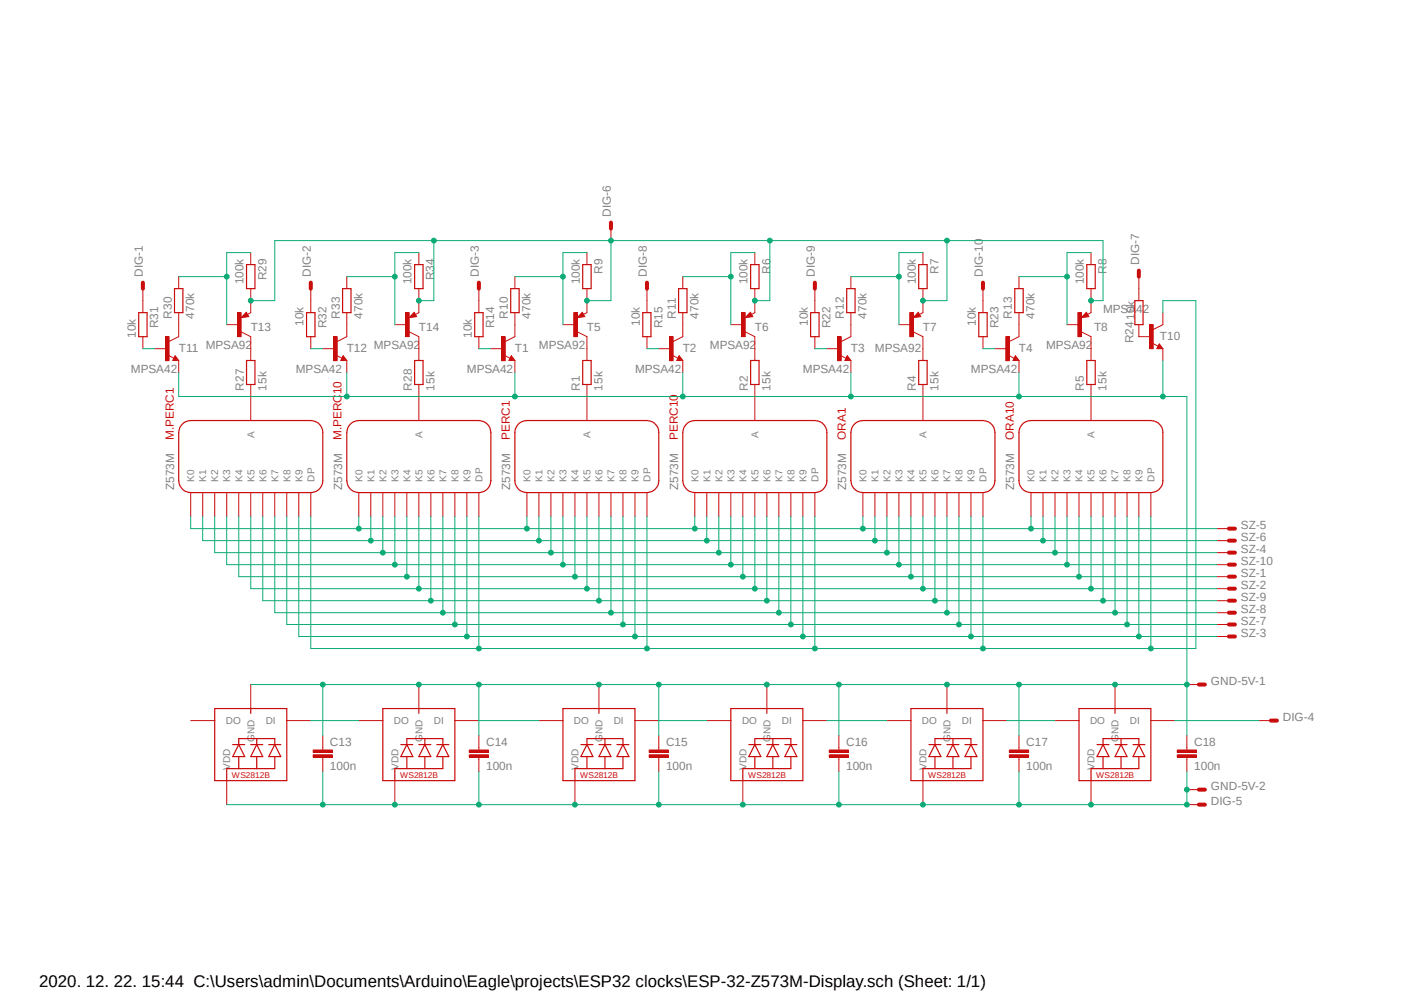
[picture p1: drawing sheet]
<svg xmlns="http://www.w3.org/2000/svg" width="297mm" height="210mm" viewBox="0 0 297 210" stroke-linecap="round" stroke-linejoin="round" font-family="sans-serif">
<path d="M26.3 38.4l252.5 136.1M278.8 38.4l-252.5 136.1" fill="none" stroke="#fff" stroke-width=".21"/>
<path d="M108.2 75.7l.1 .3h-.4l.3-.5 .5 .6h-.8M109.9 89.5l.5-.3 1.1-.3h25.4a2.49 2.49 0 0 1 2.5 2.6v10.1a2.56 2.56 0 0 1-2.5 2.6h-25.4a2.5 2.5 0 0 1-2.6-2.6v-10.1a2.67 2.67 0 0 1 1-2zM145.4 89.5l.5-.3 1.1-.3h25.4a2.5 2.5 0 0 1 2.5 2.6v10.1a2.56 2.56 0 0 1-2.5 2.6h-25.4a2.56 2.56 0 0 1-2.6-2.6v-10.1a2.53 2.53 0 0 1 1-2zM181 89.5l.4-.3 1.1-.3h25.4a2.56 2.56 0 0 1 2.6 2.6v10.1a2.56 2.56 0 0 1-2.6 2.6h-25.4a2.56 2.56 0 0 1-2.5-2.6v-10.1a2.53 2.53 0 0 1 1-2zM216.5 89.5l.5-.3 1.1-.3h25.4a2.5 2.5 0 0 1 2.5 2.6v10.1a2.56 2.56 0 0 1-2.5 2.6h-25.4a2.5 2.5 0 0 1-2.5-2.6v-10.1a2.67 2.67 0 0 1 .9-2z" fill="none" stroke="#c90d0c" stroke-width=".25"/>
<g fill="none" stroke="#c90d0c" stroke-width=".21">
<path d="M106.7 75.1l1.2 .7M108.2 75.2l.7 1h-1.2zM108.9 71.2l-2 1M124.2 83.9v5M159.7 83.9v5M195.2 83.9v5M230.8 83.9v5M111.5 104.2v5.1M114 104.2v5.1M116.5 104.2v5.1M119.1 104.2v5.1M121.6 104.2v5.1"/>
<path d="M124.2 104.2v5.1M126.7 104.2v5.1M129.2 104.2v5.1M131.8 104.2v5.1M134.3 104.2v5.1M136.9 104.2v5.1M147 104.2v5.1M149.5 104.2v5.1M152.1 104.2v5.1M154.6 104.2v5.1M157.1 104.2v5.1M159.7 104.2v5.1"/>
<path d="M162.2 104.2v5.1M164.8 104.2v5.1M167.3 104.2v5.1M169.8 104.2v5.1M172.4 104.2v5.1M182.5 104.2v5.1M185.1 104.2v5.1M187.6 104.2v5.1M190.2 104.2v5.1M192.7 104.2v5.1M195.2 104.2v5.1M197.8 104.2v5.1"/>
<path d="M200.3 104.2v5.1M202.9 104.2v5.1M205.4 104.2v5.1M207.9 104.2v5.1M218.1 104.2v5.1M220.6 104.2v5.1M223.2 104.2v5.1M225.7 104.2v5.1M228.3 104.2v5.1M230.8 104.2v5.1M233.3 104.2v5.1M235.9 104.2v5.1"/>
<path d="M238.4 104.2v5.1M240.9 104.2v5.1M243.5 104.2v5.1"/>
</g>
<path d="M106.1 71.2h.8v5.1h-.8z" fill-rule="evenodd" fill="#c90d0c"/>
<path d="M103.8 73.7h2.6M106.1 71.2h.8v5.1h-.8zM108.9 68.7v2.5M108.9 76.2v2.6M142.2 75.1l1.3 .7M143.7 75.2l.7 1h-1.2zM144.4 71.2l-2 1" fill="none" stroke="#c90d0c" stroke-width=".21"/>
<path d="M143.7 75.7l.1 .3h-.4l.3-.5 .5 .6h-.8" fill="none" stroke="#c90d0c" stroke-width=".25"/>
<path d="M141.6 71.2h.8v5.1h-.8z" fill-rule="evenodd" fill="#c90d0c"/>
<path d="M139.4 73.7h2.5M141.6 71.2h.8v5.1h-.8zM144.4 68.7v2.5M144.4 76.2v2.6M177.8 75.1l1.2 .7M179.2 75.2l.8 1h-1.3zM180 71.2l-2 1" fill="none" stroke="#c90d0c" stroke-width=".21"/>
<path d="M179.2 75.7l.2 .3h-.4l.2-.5 .5 .6h-.7" fill="none" stroke="#c90d0c" stroke-width=".25"/>
<path d="M177.2 71.2h.8v5.1h-.8z" fill-rule="evenodd" fill="#c90d0c"/>
<path d="M174.9 73.7h2.6M177.2 71.2h.8v5.1h-.8zM180 68.7v2.5M180 76.2v2.6M213.3 75.1l1.2 .7M214.8 75.2l.8 1h-1.3zM215.6 71.2l-2.1 1" fill="none" stroke="#c90d0c" stroke-width=".21"/>
<path d="M214.8 75.7l.1 .3h-.4l.3-.5 .5 .6h-.8" fill="none" stroke="#c90d0c" stroke-width=".25"/>
<path d="M212.8 71.2h.7v5.1h-.7z" fill-rule="evenodd" fill="#c90d0c"/>
<path d="M122.1 70.2l2.1 1M123.2 66l.5 1-1.6 .2zM124.2 66.1l-.8 .4M210.5 73.7h2.5M212.8 71.2h.7v5.1h-.7zM215.6 68.7v2.5M215.6 76.2v2.6" fill="none" stroke="#c90d0c" stroke-width=".21"/>
<path d="M123.1 66.8h-.3l.3-.3 .3 .4-1 .1 .7-.7 .4 .6" fill="none" stroke="#c90d0c" stroke-width=".25"/>
<path d="M121.4 66.1h.7v5.1h-.7z" fill-rule="evenodd" fill="#c90d0c"/>
<path d="M119.1 68.7h2.5M121.4 66.1h.7v5.1h-.7zM124.2 63.6v2.5M124.2 71.2v2.5M157.6 70.2l2.1 1M158.7 66l.6 1-1.7 .2zM159.7 66.1l-.7 .4" fill="none" stroke="#c90d0c" stroke-width=".21"/>
<path d="M158.7 66.8h-.4l.4-.3 .2 .4-1 .1 .8-.7 .3 .6" fill="none" stroke="#c90d0c" stroke-width=".25"/>
<path d="M156.9 66.1h.7v5.1h-.7z" fill-rule="evenodd" fill="#c90d0c"/>
<path d="M154.6 68.7h2.5M156.9 66.1h.7v5.1h-.7zM159.7 63.6v2.5M159.7 71.2v2.5M193.2 70.2l2 1M194.3 66l.5 1-1.6 .2zM195.2 66.1l-.7 .4" fill="none" stroke="#c90d0c" stroke-width=".21"/>
<path d="M194.2 66.8h-.4l.4-.3 .3 .4-1 .1 .7-.7 .4 .6" fill="none" stroke="#c90d0c" stroke-width=".25"/>
<path d="M192.4 66.1h.8v5.1h-.8z" fill-rule="evenodd" fill="#c90d0c"/>
<path d="M190.2 68.7h2.5M192.4 66.1h.8v5.1h-.8zM195.2 63.6v2.5M195.2 71.2v2.5M228.8 70.2l2 1M229.8 66l.5 1-1.5 .2zM230.8 66.1l-.8 .4" fill="none" stroke="#c90d0c" stroke-width=".21"/>
<path d="M229.8 66.8h-.4l.4-.3 .2 .4-1 .1 .8-.7 .4 .6" fill="none" stroke="#c90d0c" stroke-width=".25"/>
<path d="M228 66.1h.8v5.1h-.8z" fill-rule="evenodd" fill="#c90d0c"/>
<g fill="none" stroke="#c90d0c" stroke-width=".21">
<path d="M108.9 58.5v2.5M124.2 53.4v2.6M101.3 63.6v2.5M101.3 71.2v2.5M108.9 66.1v2.6M124.2 61v2.6M124.2 73.7v2.5M159.7 73.7v2.5M195.2 73.7v2.5M225.7 68.7h2.6M228 66.1h.8v5.1h-.8zM230.8 63.6v2.5"/>
<path d="M230.8 71.2v5M243.8 72.6l1.2 .6M245.2 72.7l.8 1h-1.3zM246 68.7l-2 1M124.2 81.3v2.6M159.7 81.3v2.6M195.2 81.3v2.6M230.8 81.3v2.6"/>
</g>
<path d="M123.3 56h1.8v5h-1.8zM100.4 66.1h1.8v5.1h-1.8zM108 61h1.8v5.1h-1.8zM123.3 76.2h1.8v5.1h-1.8zM158.8 76.2h1.8v5.1h-1.8zM194.4 76.2h1.7v5.1h-1.7zM229.9 76.2h1.8v5.1h-1.8zM245.2 73.2l.2 .3h-.4l.2-.5 .5 .6h-.7" fill="none" stroke="#c90d0c" stroke-width=".25"/>
<path d="M243.2 68.7h.8v5h-.8z" fill-rule="evenodd" fill="#c90d0c"/>
<g fill="none" stroke="#c90d0c" stroke-width=".21">
<path d="M144.4 58.5v2.5M159.7 53.4v2.6M180 58.5v2.5M195.2 53.4v2.6M215.6 58.5v2.5M230.8 53.4v2.6M35.6 75.1l1.2 .7M37 75.2l.8 1h-1.3zM37.8 71.2l-2 1M136.9 63.6v2.5M136.9 71.2v2.5M144.4 66.1v2.6"/>
<path d="M159.7 61v2.6M172.4 63.6v2.5M172.4 71.2v2.5M180 66.1v2.6M195.2 61v2.6M207.9 63.6v2.5M207.9 71.2v2.5M215.6 66.1v2.6M230.8 61v2.6M240.9 68.7v2.5h2.6M240.9 61v2.6M243.2 68.7h.8v5h-.8z"/>
<path d="M246 66.1v2.6M246 73.7v2.5M53 83.9v5M88.6 83.9v5M40.3 104.2v5.1M42.9 104.2v5.1M45.4 104.2v5.1M48 104.2v5.1M50.5 104.2v5.1M53 104.2v5.1M55.6 104.2v5.1M58.1 104.2v5.1"/>
<path d="M60.7 104.2v5.1M63.2 104.2v5.1M65.7 104.2v5.1M75.9 104.2v5.1M78.4 104.2v5.1M81 104.2v5.1M83.5 104.2v5.1M86.1 104.2v5.1M88.6 104.2v5.1M91.1 104.2v5.1M93.7 104.2v5.1M96.2 104.2v5.1"/>
<path d="M98.8 104.2v5.1M101.3 104.2v5.1"/>
</g>
<g fill="none" stroke="#c90d0c" stroke-width=".25">
<path d="M158.8 56h1.8v5h-1.8zM194.4 56h1.7v5h-1.7zM229.9 56h1.8v5h-1.8zM37 75.7l.2 .3h-.4l.2-.5 .5 .6h-.7M136 66.1h1.7v5.1h-1.7zM143.6 61h1.7v5.1h-1.7zM171.5 66.1h1.8v5.1h-1.8zM179.1 61h1.8v5.1h-1.8zM207.1 66.1h1.7v5.1h-1.7zM214.7 61h1.8v5.1h-1.8zM240.1 63.6h1.7v5.1h-1.7zM38.8 89.5l.4-.3 1.1-.3h25.4a2.5 2.5 0 0 1 2.6 2.6v10.1a2.56 2.56 0 0 1-2.6 2.6h-25.4a2.56 2.56 0 0 1-2.5-2.6v-10.1a2.53 2.53 0 0 1 1-2z"/>
<path d="M74.3 89.5l.5-.3 1.1-.3h25.4a2.56 2.56 0 0 1 2.5 2.6v10.1a2.56 2.56 0 0 1-2.5 2.6h-25.4a2.56 2.56 0 0 1-2.5-2.6v-10.1a2.53 2.53 0 0 1 .9-2z"/>
</g>
<path d="M35 71.2h.8v5.1h-.8z" fill-rule="evenodd" fill="#c90d0c"/>
<path d="M32.8 73.7h2.5M35 71.2h.8v5.1h-.8zM37.8 68.7v2.5M37.8 76.2v2.6M71.1 75.1l1.3 .7M72.6 75.2l.8 1h-1.3zM73.4 71.2l-2.1 1" fill="none" stroke="#c90d0c" stroke-width=".21"/>
<path d="M72.6 75.7l.1 .3h-.4l.3-.5 .5 .6h-.8" fill="none" stroke="#c90d0c" stroke-width=".25"/>
<path d="M70.6 71.2h.7v5.1h-.7z" fill-rule="evenodd" fill="#c90d0c"/>
<path d="M51 70.2l2 1M52.1 66l.5 1-1.5 .2zM53 66.1l-.7 .4M68.3 73.7h2.5M70.6 71.2h.7v5.1h-.7zM73.4 68.7v2.5M73.4 76.2v2.6" fill="none" stroke="#c90d0c" stroke-width=".21"/>
<path d="M52 66.8h-.4l.4-.3 .3 .4-1 .1 .7-.7 .4 .6" fill="none" stroke="#c90d0c" stroke-width=".25"/>
<path d="M50.2 66.1h.8v5.1h-.8z" fill-rule="evenodd" fill="#c90d0c"/>
<path d="M48 68.7h2.5M50.2 66.1h.8v5.1h-.8zM53 63.6v2.5M53 71.2v2.5M86.6 70.2l2 1M87.6 66l.5 1-1.5 .2zM88.6 66.1l-.7 .4" fill="none" stroke="#c90d0c" stroke-width=".21"/>
<path d="M87.6 66.8h-.4l.4-.3 .2 .4-1 .1 .8-.7 .4 .6" fill="none" stroke="#c90d0c" stroke-width=".25"/>
<path d="M85.8 66.1h.8v5.1h-.8z" fill-rule="evenodd" fill="#c90d0c"/>
<g fill="none" stroke="#c90d0c" stroke-width=".21">
<path d="M37.8 58.5v2.5M53 53.4v2.6M73.4 58.5v2.5M88.6 53.4v2.6M30.2 63.6v2.5M30.2 71.2v2.5M37.8 66.1v2.6M53 61v2.6M53 73.7v2.5M65.7 63.6v2.5M65.7 71.2v2.5M73.4 66.1v2.6"/>
<path d="M83.5 68.7h2.6M85.8 66.1h.8v5.1h-.8zM88.6 61v5.1M88.6 71.2v5M53 81.3v2.6M88.6 81.3v2.6M257.4 116.9h2.6M257.4 111.8h2.6M257.4 114.3h2.6M257.4 119.4h2.6M257.4 122h2.6M257.4 124.5h2.6"/>
<path d="M257.4 134.6h2.6M257.4 132.1h2.6M257.4 129.6h2.6M257.4 127h2.6M40.3 152.4h5.1M53 144.8v5.1M60.7 152.4h5M68.3 158.1v.5M75.9 152.4h5.1M88.6 144.8v5.1M96.2 152.4h5.1M114 152.4h5.1"/>
<path d="M126.7 144.8v5.1M134.3 152.4h5.1M149.5 152.4h5.1M162.2 144.8v5.1M169.8 152.4h5.1M187.6 152.4h5.1M200.3 144.8v5.1M207.9 152.4h5.1M223.2 152.4h5.1M235.9 144.8v5.1M243.5 152.4h5M48 165.1v5.1"/>
<path d="M68.3 160.1v.6M83.5 165.1v5.1M121.6 165.1v5.1M157.1 165.1v5.1M195.2 165.1v5.1M230.8 165.1v5.1"/>
</g>
<g fill="none" stroke="#c90d0c" stroke-width=".25">
<path d="M52.2 56h1.7v5h-1.7zM87.7 56h1.8v5h-1.8zM29.3 66.1h1.8v5.1h-1.8zM36.9 61h1.8v5.1h-1.8zM52.2 76.2h1.7v5.1h-1.7zM64.9 66.1h1.7v5.1h-1.7zM72.5 61h1.8v5.1h-1.8zM87.7 76.2h1.8v5.1h-1.8zM45.4 149.9h15.3v15.2h-15.3zM49.2 157.5h2.6M50.5 157.5l1.3 2.5h-2.6zM50.5 157.5v-1.3h7.6v1.3"/>
<path d="M53 157.5h2.6M53 149.9v1M54.3 157.5l1.3 2.5h-2.6zM54.3 156.2v1.3M56.9 157.5h2.5M58.1 157.5l1.3 2.5h-2.5zM81 149.9h15.2v15.2h-15.2zM84.8 157.5h2.5M86.1 157.5l1.2 2.5h-2.5zM86.1 157.5v-1.3h7.6v1.3M88.6 157.5h2.5M88.6 149.9v1"/>
<path d="M89.9 157.5l1.2 2.5h-2.5zM89.9 156.2v1.3M92.4 157.5h2.6M93.7 157.5l1.3 2.5h-2.6zM119.1 149.9h15.2v15.2h-15.2zM122.9 157.5h2.5M124.2 157.5l1.2 2.5h-2.5zM124.2 157.5v-1.3h7.6v1.3M126.7 157.5h2.5M126.7 149.9v1M128 157.5l1.2 2.5h-2.5zM128 156.2v1.3"/>
<path d="M130.5 157.5h2.6M131.8 157.5l1.3 2.5h-2.6zM154.6 149.9h15.2v15.2h-15.2zM158.4 157.5h2.6M159.7 157.5l1.3 2.5h-2.6zM159.7 157.5v-1.3h7.6v1.3M162.2 157.5h2.6M162.2 149.9v1M163.5 157.5l1.3 2.5h-2.6zM163.5 156.2v1.3M166 157.5h2.6M167.3 157.5l1.3 2.5h-2.6z"/>
<path d="M192.7 149.9h15.2v15.2h-15.2zM196.5 157.5h2.6M197.8 157.5l1.3 2.5h-2.6zM197.8 157.5v-1.3h7.6v1.3M200.3 157.5h2.6M200.3 149.9v1M201.6 157.5l1.3 2.5h-2.6zM201.6 156.2v1.3M204.1 157.5h2.6M205.4 157.5l1.3 2.5h-2.6zM228.3 149.9h15.2v15.2h-15.2zM232.1 157.5h2.5"/>
<path d="M233.3 157.5l1.3 2.5h-2.5zM233.3 157.5v-1.3h7.6v1.3M235.9 157.5h2.5M235.9 149.9v1M237.2 157.5l1.2 2.5h-2.5zM237.2 156.2v1.3M239.7 157.5h2.5M240.9 157.5l1.3 2.5h-2.5zM50.5 160v2.6M54.3 160v2.6M58.1 160v2.6h-10.1v2.5M86.1 160v2.6"/>
<path d="M89.9 160v2.6M93.7 160v2.6h-10.2v2.5M124.2 160v2.6M128 160v2.6M131.8 160v2.6h-10.2v2.5M159.7 160v2.6M163.5 160v2.6M167.3 160v2.6h-10.2v2.5M197.8 160v2.6M201.6 160v2.6M205.4 160v2.6h-10.2v2.5M233.3 160v2.6"/>
<path d="M237.2 160v2.6M240.9 160v2.6h-10.1v2.5"/>
</g>
<path d="M260 116.9h1.2M260 111.8h1.2M260 114.3h1.2M260 119.4h1.2M260 122h1.2M260 124.5h1.2M260 134.6h1.2M260 132.1h1.2M260 129.6h1.2M260 127h1.2" fill="none" stroke="#c90d0c" stroke-width=".85"/>
<path d="M66.3 159.6h4v.5h-4z" fill-rule="evenodd" fill="#c90d0c"/>
<path d="M66.3 159.6h4v.5h-4z" fill="none" stroke="#c90d0c" stroke-width=".21"/>
<path d="M66.3 158.6h4v.5h-4z" fill-rule="evenodd" fill="#c90d0c"/>
<path d="M66.3 158.6h4v.5h-4zM68.3 155.6v2.5M101.3 158.1v.5M68.3 160.7v2.5M101.3 160.1v.6" fill="none" stroke="#c90d0c" stroke-width=".21"/>
<path d="M99.3 159.6h4v.5h-4z" fill-rule="evenodd" fill="#c90d0c"/>
<path d="M99.3 159.6h4v.5h-4z" fill="none" stroke="#c90d0c" stroke-width=".21"/>
<path d="M99.3 158.6h4v.5h-4z" fill-rule="evenodd" fill="#c90d0c"/>
<path d="M99.3 158.6h4v.5h-4zM101.3 155.6v2.5M139.4 158.1v.5M101.3 160.7v2.5M139.4 160.1v.6" fill="none" stroke="#c90d0c" stroke-width=".21"/>
<path d="M137.3 159.6h4.1v.5h-4.1z" fill-rule="evenodd" fill="#c90d0c"/>
<path d="M137.3 159.6h4.1v.5h-4.1z" fill="none" stroke="#c90d0c" stroke-width=".21"/>
<path d="M137.3 158.6h4.1v.5h-4.1z" fill-rule="evenodd" fill="#c90d0c"/>
<path d="M137.3 158.6h4.1v.5h-4.1zM139.4 155.6v2.5M177.5 158.1v.5M139.4 160.7v2.5M177.5 160.1v.6" fill="none" stroke="#c90d0c" stroke-width=".21"/>
<path d="M175.4 159.6h4.1v.5h-4.1z" fill-rule="evenodd" fill="#c90d0c"/>
<path d="M175.4 159.6h4.1v.5h-4.1z" fill="none" stroke="#c90d0c" stroke-width=".21"/>
<path d="M175.4 158.6h4.1v.5h-4.1z" fill-rule="evenodd" fill="#c90d0c"/>
<path d="M175.4 158.6h4.1v.5h-4.1zM177.5 155.6v2.5M215.6 158.1v.5M177.5 160.7v2.5M215.6 160.1v.6" fill="none" stroke="#c90d0c" stroke-width=".21"/>
<path d="M213.5 159.6h4.1v.5h-4.1z" fill-rule="evenodd" fill="#c90d0c"/>
<path d="M213.5 159.6h4.1v.5h-4.1z" fill="none" stroke="#c90d0c" stroke-width=".21"/>
<path d="M213.5 158.6h4.1v.5h-4.1z" fill-rule="evenodd" fill="#c90d0c"/>
<path d="M213.5 158.6h4.1v.5h-4.1zM215.6 155.6v2.5M251.1 158.1v.5M215.6 160.7v2.5M251.1 160.1v.6" fill="none" stroke="#c90d0c" stroke-width=".21"/>
<path d="M249 159.6h4.1v.5h-4.1z" fill-rule="evenodd" fill="#c90d0c"/>
<path d="M249 159.6h4.1v.5h-4.1z" fill="none" stroke="#c90d0c" stroke-width=".21"/>
<path d="M249 158.6h4.1v.5h-4.1z" fill-rule="evenodd" fill="#c90d0c"/>
<g fill="none" stroke="#c90d0c" stroke-width=".21">
<path d="M129.2 48.3v2.6M240.9 58.5v2.5M30.2 61v2.6M65.7 61v2.6M101.3 61v2.6M136.9 61v2.6M172.4 61v2.6M207.9 61v2.6M249 158.6h4.1v.5h-4.1zM251.1 155.6v2.5M251.1 144.8h2.5M266.3 152.4h2.6"/>
<path d="M251.1 160.7v2.5M251.1 170.2h2.5M251.1 167h2.5"/>
</g>
<path d="M30.2 59.8v1.2M65.7 59.8v1.2M101.3 59.8v1.2M129.2 47.1v1.2M136.9 59.8v1.2M172.4 59.8v1.2M207.9 59.8v1.2M240.9 57.2v1.3M253.6 144.8h1.3M268.9 152.4h1.2M253.6 170.2h1.3M253.6 167h1.3" fill="none" stroke="#c90d0c" stroke-width=".85"/>
<path d="M108.9 58.5h10.2M124.2 53.4h-5.1v15.3M101.3 73.7h2.5M136.9 73.7h2.5M172.4 73.7h2.5M207.9 73.7h2.6" fill="none" stroke="#0dab76" stroke-width=".21"/>
<circle cx="119.1" cy="58.5" r=".51" fill="#0dab76"/>
<g fill="none" stroke="#0dab76" stroke-width=".21">
<path d="M144.4 58.5h10.2M159.7 53.4h-5.1v15.3"/>
<circle cx="119.1" cy="58.5" r=".51"/>
</g>
<circle cx="154.6" cy="58.5" r=".51" fill="#0dab76"/>
<g fill="none" stroke="#0dab76" stroke-width=".21">
<path d="M180 58.5h10.2M195.2 53.4h-5v15.3"/>
<circle cx="154.6" cy="58.5" r=".51"/>
</g>
<circle cx="190.2" cy="58.5" r=".51" fill="#0dab76"/>
<g fill="none" stroke="#0dab76" stroke-width=".21">
<path d="M215.6 58.5h10.1M230.8 53.4h-5.1v15.3"/>
<circle cx="190.2" cy="58.5" r=".51"/>
</g>
<circle cx="225.7" cy="58.5" r=".51" fill="#0dab76"/>
<g fill="none" stroke="#0dab76" stroke-width=".21">
<path d="M111.5 109.3v2.5h106.6v-2.5M147 109.3v2.5"/>
<circle cx="225.7" cy="58.5" r=".51"/>
</g>
<circle cx="147" cy="111.8" r=".51" fill="#0dab76"/>
<g fill="none" stroke="#0dab76" stroke-width=".21">
<path d="M182.5 109.3v2.5"/>
<circle cx="147" cy="111.8" r=".51"/>
</g>
<circle cx="182.5" cy="111.8" r=".51" fill="#0dab76"/>
<g fill="none" stroke="#0dab76" stroke-width=".21">
<path d="M40.3 109.3v2.5h71.2M75.9 109.3v2.5"/>
<circle cx="182.5" cy="111.8" r=".51"/>
</g>
<circle cx="75.9" cy="111.8" r=".51" fill="#0dab76"/>
<circle cx="75.9" cy="111.8" r=".51" fill="none" stroke="#0dab76" stroke-width=".21"/>
<circle cx="111.5" cy="111.8" r=".51" fill="#0dab76"/>
<g fill="none" stroke="#0dab76" stroke-width=".21">
<path d="M218.1 111.8h39.3"/>
<circle cx="111.5" cy="111.8" r=".51"/>
</g>
<circle cx="218.1" cy="111.8" r=".51" fill="#0dab76"/>
<g fill="none" stroke="#0dab76" stroke-width=".21">
<path d="M114 109.3v5h106.6v-5M149.5 109.3v5"/>
<circle cx="218.1" cy="111.8" r=".51"/>
</g>
<circle cx="149.5" cy="114.3" r=".51" fill="#0dab76"/>
<g fill="none" stroke="#0dab76" stroke-width=".21">
<path d="M185.1 109.3v5"/>
<circle cx="149.5" cy="114.3" r=".51"/>
</g>
<circle cx="185.1" cy="114.3" r=".51" fill="#0dab76"/>
<g fill="none" stroke="#0dab76" stroke-width=".21">
<path d="M42.9 109.3v5h71.1M78.4 109.3v5"/>
<circle cx="185.1" cy="114.3" r=".51"/>
</g>
<circle cx="78.4" cy="114.3" r=".51" fill="#0dab76"/>
<circle cx="78.4" cy="114.3" r=".51" fill="none" stroke="#0dab76" stroke-width=".21"/>
<circle cx="114" cy="114.3" r=".51" fill="#0dab76"/>
<g fill="none" stroke="#0dab76" stroke-width=".21">
<path d="M220.6 114.3h36.8"/>
<circle cx="114" cy="114.3" r=".51"/>
</g>
<circle cx="220.6" cy="114.3" r=".51" fill="#0dab76"/>
<g fill="none" stroke="#0dab76" stroke-width=".21">
<path d="M116.5 109.3v7.6h106.7v-7.6M152.1 109.3v7.6"/>
<circle cx="220.6" cy="114.3" r=".51"/>
</g>
<circle cx="152.1" cy="116.9" r=".51" fill="#0dab76"/>
<g fill="none" stroke="#0dab76" stroke-width=".21">
<path d="M187.6 109.3v7.6"/>
<circle cx="152.1" cy="116.9" r=".51"/>
</g>
<circle cx="187.6" cy="116.9" r=".51" fill="#0dab76"/>
<g fill="none" stroke="#0dab76" stroke-width=".21">
<path d="M45.4 109.3v7.6h71.1M81 109.3v7.6"/>
<circle cx="187.6" cy="116.9" r=".51"/>
</g>
<circle cx="81" cy="116.9" r=".51" fill="#0dab76"/>
<circle cx="81" cy="116.9" r=".51" fill="none" stroke="#0dab76" stroke-width=".21"/>
<circle cx="116.5" cy="116.9" r=".51" fill="#0dab76"/>
<g fill="none" stroke="#0dab76" stroke-width=".21">
<path d="M223.2 116.9h34.2"/>
<circle cx="116.5" cy="116.9" r=".51"/>
</g>
<circle cx="223.2" cy="116.9" r=".51" fill="#0dab76"/>
<g fill="none" stroke="#0dab76" stroke-width=".21">
<path d="M119.1 109.3v10.1h106.6v-10.1M154.6 109.3v10.1"/>
<circle cx="223.2" cy="116.9" r=".51"/>
</g>
<circle cx="154.6" cy="119.4" r=".51" fill="#0dab76"/>
<g fill="none" stroke="#0dab76" stroke-width=".21">
<path d="M190.2 109.3v10.1"/>
<circle cx="154.6" cy="119.4" r=".51"/>
</g>
<circle cx="190.2" cy="119.4" r=".51" fill="#0dab76"/>
<g fill="none" stroke="#0dab76" stroke-width=".21">
<path d="M48 109.3v10.1h71.1M83.5 109.3v10.1"/>
<circle cx="190.2" cy="119.4" r=".51"/>
</g>
<circle cx="83.5" cy="119.4" r=".51" fill="#0dab76"/>
<circle cx="83.5" cy="119.4" r=".51" fill="none" stroke="#0dab76" stroke-width=".21"/>
<circle cx="119.1" cy="119.4" r=".51" fill="#0dab76"/>
<g fill="none" stroke="#0dab76" stroke-width=".21">
<path d="M225.7 119.4h31.7"/>
<circle cx="119.1" cy="119.4" r=".51"/>
</g>
<circle cx="225.7" cy="119.4" r=".51" fill="#0dab76"/>
<g fill="none" stroke="#0dab76" stroke-width=".21">
<path d="M121.6 109.3v12.7h106.7v-12.7M157.1 109.3v12.7"/>
<circle cx="225.7" cy="119.4" r=".51"/>
</g>
<circle cx="157.1" cy="122" r=".51" fill="#0dab76"/>
<g fill="none" stroke="#0dab76" stroke-width=".21">
<path d="M192.7 109.3v12.7"/>
<circle cx="157.1" cy="122" r=".51"/>
</g>
<circle cx="192.7" cy="122" r=".51" fill="#0dab76"/>
<g fill="none" stroke="#0dab76" stroke-width=".21">
<path d="M50.5 109.3v12.7h71.1M86.1 109.3v12.7"/>
<circle cx="192.7" cy="122" r=".51"/>
</g>
<circle cx="86.1" cy="122" r=".51" fill="#0dab76"/>
<circle cx="86.1" cy="122" r=".51" fill="none" stroke="#0dab76" stroke-width=".21"/>
<circle cx="121.6" cy="122" r=".51" fill="#0dab76"/>
<g fill="none" stroke="#0dab76" stroke-width=".21">
<path d="M228.3 122h29.1"/>
<circle cx="121.6" cy="122" r=".51"/>
</g>
<circle cx="228.3" cy="122" r=".51" fill="#0dab76"/>
<g fill="none" stroke="#0dab76" stroke-width=".21">
<path d="M124.2 109.3v15.2h106.6v-15.2M159.7 109.3v15.2"/>
<circle cx="228.3" cy="122" r=".51"/>
</g>
<circle cx="159.7" cy="124.5" r=".51" fill="#0dab76"/>
<g fill="none" stroke="#0dab76" stroke-width=".21">
<path d="M195.2 109.3v15.2"/>
<circle cx="159.7" cy="124.5" r=".51"/>
</g>
<circle cx="195.2" cy="124.5" r=".51" fill="#0dab76"/>
<g fill="none" stroke="#0dab76" stroke-width=".21">
<path d="M53 109.3v15.2h71.2M88.6 109.3v15.2"/>
<circle cx="195.2" cy="124.5" r=".51"/>
</g>
<circle cx="88.6" cy="124.5" r=".51" fill="#0dab76"/>
<circle cx="88.6" cy="124.5" r=".51" fill="none" stroke="#0dab76" stroke-width=".21"/>
<circle cx="124.2" cy="124.5" r=".51" fill="#0dab76"/>
<g fill="none" stroke="#0dab76" stroke-width=".21">
<path d="M230.8 124.5h26.6"/>
<circle cx="124.2" cy="124.5" r=".51"/>
</g>
<circle cx="230.8" cy="124.5" r=".51" fill="#0dab76"/>
<g fill="none" stroke="#0dab76" stroke-width=".21">
<path d="M126.7 109.3v17.7h106.6v-17.7M162.2 109.3v17.7"/>
<circle cx="230.8" cy="124.5" r=".51"/>
</g>
<circle cx="162.2" cy="127" r=".51" fill="#0dab76"/>
<g fill="none" stroke="#0dab76" stroke-width=".21">
<path d="M197.8 109.3v17.7"/>
<circle cx="162.2" cy="127" r=".51"/>
</g>
<circle cx="197.8" cy="127" r=".51" fill="#0dab76"/>
<g fill="none" stroke="#0dab76" stroke-width=".21">
<path d="M55.6 109.3v17.7h71.1M91.1 109.3v17.7"/>
<circle cx="197.8" cy="127" r=".51"/>
</g>
<circle cx="91.1" cy="127" r=".51" fill="#0dab76"/>
<circle cx="91.1" cy="127" r=".51" fill="none" stroke="#0dab76" stroke-width=".21"/>
<circle cx="126.7" cy="127" r=".51" fill="#0dab76"/>
<g fill="none" stroke="#0dab76" stroke-width=".21">
<path d="M233.3 127h24.1"/>
<circle cx="126.7" cy="127" r=".51"/>
</g>
<circle cx="233.3" cy="127" r=".51" fill="#0dab76"/>
<g fill="none" stroke="#0dab76" stroke-width=".21">
<path d="M129.2 109.3v20.3h106.7v-20.3M164.8 109.3v20.3"/>
<circle cx="233.3" cy="127" r=".51"/>
</g>
<circle cx="164.8" cy="129.6" r=".51" fill="#0dab76"/>
<g fill="none" stroke="#0dab76" stroke-width=".21">
<path d="M200.3 109.3v20.3"/>
<circle cx="164.8" cy="129.6" r=".51"/>
</g>
<circle cx="200.3" cy="129.6" r=".51" fill="#0dab76"/>
<g fill="none" stroke="#0dab76" stroke-width=".21">
<path d="M58.1 109.3v20.3h71.1M93.7 109.3v20.3"/>
<circle cx="200.3" cy="129.6" r=".51"/>
</g>
<circle cx="93.7" cy="129.6" r=".51" fill="#0dab76"/>
<circle cx="93.7" cy="129.6" r=".51" fill="none" stroke="#0dab76" stroke-width=".21"/>
<circle cx="129.2" cy="129.6" r=".51" fill="#0dab76"/>
<g fill="none" stroke="#0dab76" stroke-width=".21">
<path d="M235.9 129.6h21.5"/>
<circle cx="129.2" cy="129.6" r=".51"/>
</g>
<circle cx="235.9" cy="129.6" r=".51" fill="#0dab76"/>
<g fill="none" stroke="#0dab76" stroke-width=".21">
<path d="M131.8 109.3v22.8h106.6v-22.8M167.3 109.3v22.8"/>
<circle cx="235.9" cy="129.6" r=".51"/>
</g>
<circle cx="167.3" cy="132.1" r=".51" fill="#0dab76"/>
<g fill="none" stroke="#0dab76" stroke-width=".21">
<path d="M202.9 109.3v22.8"/>
<circle cx="167.3" cy="132.1" r=".51"/>
</g>
<circle cx="202.9" cy="132.1" r=".51" fill="#0dab76"/>
<g fill="none" stroke="#0dab76" stroke-width=".21">
<path d="M60.7 109.3v22.8h71.1M96.2 109.3v22.8"/>
<circle cx="202.9" cy="132.1" r=".51"/>
</g>
<circle cx="96.2" cy="132.1" r=".51" fill="#0dab76"/>
<circle cx="96.2" cy="132.1" r=".51" fill="none" stroke="#0dab76" stroke-width=".21"/>
<circle cx="131.8" cy="132.1" r=".51" fill="#0dab76"/>
<g fill="none" stroke="#0dab76" stroke-width=".21">
<path d="M238.4 132.1h19"/>
<circle cx="131.8" cy="132.1" r=".51"/>
</g>
<circle cx="238.4" cy="132.1" r=".51" fill="#0dab76"/>
<g fill="none" stroke="#0dab76" stroke-width=".21">
<path d="M134.3 109.3v25.3h106.6v-25.3M169.8 109.3v25.3"/>
<circle cx="238.4" cy="132.1" r=".51"/>
</g>
<circle cx="169.8" cy="134.6" r=".51" fill="#0dab76"/>
<g fill="none" stroke="#0dab76" stroke-width=".21">
<path d="M205.4 109.3v25.3"/>
<circle cx="169.8" cy="134.6" r=".51"/>
</g>
<circle cx="205.4" cy="134.6" r=".51" fill="#0dab76"/>
<g fill="none" stroke="#0dab76" stroke-width=".21">
<path d="M63.2 109.3v25.3h71.1M98.8 109.3v25.3"/>
<circle cx="205.4" cy="134.6" r=".51"/>
</g>
<circle cx="98.8" cy="134.6" r=".51" fill="#0dab76"/>
<circle cx="98.8" cy="134.6" r=".51" fill="none" stroke="#0dab76" stroke-width=".21"/>
<circle cx="134.3" cy="134.6" r=".51" fill="#0dab76"/>
<g fill="none" stroke="#0dab76" stroke-width=".21">
<path d="M240.9 134.6h16.5"/>
<circle cx="134.3" cy="134.6" r=".51"/>
</g>
<circle cx="240.9" cy="134.6" r=".51" fill="#0dab76"/>
<g fill="none" stroke="#0dab76" stroke-width=".21">
<path d="M37.8 58.5h10.2M53 53.4h-5v15.3M30.2 73.7h2.6M65.7 73.7h2.6"/>
<circle cx="240.9" cy="134.6" r=".51"/>
</g>
<circle cx="48" cy="58.5" r=".51" fill="#0dab76"/>
<g fill="none" stroke="#0dab76" stroke-width=".21">
<path d="M73.4 58.5h10.1M88.6 53.4h-5.1v15.3"/>
<circle cx="48" cy="58.5" r=".51"/>
</g>
<circle cx="83.5" cy="58.5" r=".51" fill="#0dab76"/>
<g fill="none" stroke="#0dab76" stroke-width=".21">
<path d="M65.7 109.3v27.9h71.2v-27.9M101.3 109.3v27.9"/>
<circle cx="83.5" cy="58.5" r=".51"/>
</g>
<circle cx="101.3" cy="137.2" r=".51" fill="#0dab76"/>
<g fill="none" stroke="#0dab76" stroke-width=".21">
<path d="M172.4 109.3v27.9h-35.5"/>
<circle cx="101.3" cy="137.2" r=".51"/>
</g>
<circle cx="136.9" cy="137.2" r=".51" fill="#0dab76"/>
<g fill="none" stroke="#0dab76" stroke-width=".21">
<path d="M207.9 109.3v27.9h-35.5"/>
<circle cx="136.9" cy="137.2" r=".51"/>
</g>
<circle cx="172.4" cy="137.2" r=".51" fill="#0dab76"/>
<g fill="none" stroke="#0dab76" stroke-width=".21">
<path d="M243.5 109.3v27.9h-35.6"/>
<circle cx="172.4" cy="137.2" r=".51"/>
</g>
<circle cx="207.9" cy="137.2" r=".51" fill="#0dab76"/>
<g fill="none" stroke="#0dab76" stroke-width=".21">
<path d="M246 66.1v-2.5h7v73.6h-9.5"/>
<circle cx="207.9" cy="137.2" r=".51"/>
</g>
<circle cx="243.5" cy="137.2" r=".51" fill="#0dab76"/>
<g fill="none" stroke="#0dab76" stroke-width=".21">
<path d="M53 144.8h48.3"/>
<circle cx="243.5" cy="137.2" r=".51"/>
</g>
<circle cx="88.6" cy="144.8" r=".51" fill="#0dab76"/>
<g fill="none" stroke="#0dab76" stroke-width=".21">
<path d="M101.3 144.8h38.1"/>
<circle cx="88.6" cy="144.8" r=".51"/>
</g>
<circle cx="126.7" cy="144.8" r=".51" fill="#0dab76"/>
<g fill="none" stroke="#0dab76" stroke-width=".21">
<path d="M139.4 144.8h38.1"/>
<circle cx="126.7" cy="144.8" r=".51"/>
</g>
<circle cx="162.2" cy="144.8" r=".51" fill="#0dab76"/>
<g fill="none" stroke="#0dab76" stroke-width=".21">
<path d="M177.5 144.8h38.1"/>
<circle cx="162.2" cy="144.8" r=".51"/>
</g>
<circle cx="200.3" cy="144.8" r=".51" fill="#0dab76"/>
<g fill="none" stroke="#0dab76" stroke-width=".21">
<path d="M215.6 144.8h35.5"/>
<circle cx="200.3" cy="144.8" r=".51"/>
</g>
<circle cx="235.9" cy="144.8" r=".51" fill="#0dab76"/>
<g fill="none" stroke="#0dab76" stroke-width=".21">
<path d="M215.6 144.8v10.8"/>
<circle cx="235.9" cy="144.8" r=".51"/>
</g>
<circle cx="215.6" cy="144.8" r=".51" fill="#0dab76"/>
<g fill="none" stroke="#0dab76" stroke-width=".21">
<path d="M177.5 144.8v10.8"/>
<circle cx="215.6" cy="144.8" r=".51"/>
</g>
<circle cx="177.5" cy="144.8" r=".51" fill="#0dab76"/>
<g fill="none" stroke="#0dab76" stroke-width=".21">
<path d="M139.4 144.8v10.8"/>
<circle cx="177.5" cy="144.8" r=".51"/>
</g>
<circle cx="139.4" cy="144.8" r=".51" fill="#0dab76"/>
<g fill="none" stroke="#0dab76" stroke-width=".21">
<path d="M101.3 144.8v10.8"/>
<circle cx="139.4" cy="144.8" r=".51"/>
</g>
<circle cx="101.3" cy="144.8" r=".51" fill="#0dab76"/>
<g fill="none" stroke="#0dab76" stroke-width=".21">
<path d="M68.3 144.8v10.8"/>
<circle cx="101.3" cy="144.8" r=".51"/>
</g>
<circle cx="68.3" cy="144.8" r=".51" fill="#0dab76"/>
<g fill="none" stroke="#0dab76" stroke-width=".21">
<path d="M251.1 83.9v60.9"/>
<circle cx="68.3" cy="144.8" r=".51"/>
</g>
<circle cx="251.1" cy="144.8" r=".51" fill="#0dab76"/>
<g fill="none" stroke="#0dab76" stroke-width=".21">
<path d="M108.9 78.8v5.1h71.1v-5.1M144.4 78.8v5.1"/>
<circle cx="251.1" cy="144.8" r=".51"/>
</g>
<circle cx="144.4" cy="83.9" r=".51" fill="#0dab76"/>
<g fill="none" stroke="#0dab76" stroke-width=".21">
<path d="M215.6 78.8v5.1h-35.6"/>
<circle cx="144.4" cy="83.9" r=".51"/>
</g>
<circle cx="180" cy="83.9" r=".51" fill="#0dab76"/>
<g fill="none" stroke="#0dab76" stroke-width=".21">
<path d="M246 76.2v7.7h-30.4"/>
<circle cx="180" cy="83.9" r=".51"/>
</g>
<circle cx="215.6" cy="83.9" r=".51" fill="#0dab76"/>
<g fill="none" stroke="#0dab76" stroke-width=".21">
<path d="M37.8 78.8v5.1h71.1M73.4 78.8v5.1"/>
<circle cx="215.6" cy="83.9" r=".51"/>
</g>
<circle cx="73.4" cy="83.9" r=".51" fill="#0dab76"/>
<circle cx="73.4" cy="83.9" r=".51" fill="none" stroke="#0dab76" stroke-width=".21"/>
<circle cx="108.9" cy="83.9" r=".51" fill="#0dab76"/>
<g fill="none" stroke="#0dab76" stroke-width=".21">
<path d="M246 83.9h5.1"/>
<circle cx="108.9" cy="83.9" r=".51"/>
</g>
<circle cx="246" cy="83.9" r=".51" fill="#0dab76"/>
<g fill="none" stroke="#0dab76" stroke-width=".21">
<path d="M65.7 152.4h10.2M101.3 152.4h12.7M139.4 152.4h10.1M174.9 152.4h12.7M213 152.4h10.2M251.1 144.8v10.8M177.5 170.2h53.3"/>
<circle cx="246" cy="83.9" r=".51"/>
</g>
<circle cx="195.2" cy="170.2" r=".51" fill="#0dab76"/>
<g fill="none" stroke="#0dab76" stroke-width=".21">
<path d="M139.4 170.2h38.1"/>
<circle cx="195.2" cy="170.2" r=".51"/>
</g>
<circle cx="157.1" cy="170.2" r=".51" fill="#0dab76"/>
<g fill="none" stroke="#0dab76" stroke-width=".21">
<path d="M101.3 170.2h38.1"/>
<circle cx="157.1" cy="170.2" r=".51"/>
</g>
<circle cx="121.6" cy="170.2" r=".51" fill="#0dab76"/>
<g fill="none" stroke="#0dab76" stroke-width=".21">
<path d="M68.3 170.2h33"/>
<circle cx="121.6" cy="170.2" r=".51"/>
</g>
<circle cx="83.5" cy="170.2" r=".51" fill="#0dab76"/>
<g fill="none" stroke="#0dab76" stroke-width=".21">
<path d="M48 170.2h20.3M251.1 167v3.2h-20.3"/>
<circle cx="83.5" cy="170.2" r=".51"/>
</g>
<circle cx="230.8" cy="170.2" r=".51" fill="#0dab76"/>
<g fill="none" stroke="#0dab76" stroke-width=".21">
<path d="M215.6 163.2v7M251.1 163.2v3.8"/>
<circle cx="230.8" cy="170.2" r=".51"/>
</g>
<circle cx="215.6" cy="170.2" r=".51" fill="#0dab76"/>
<g fill="none" stroke="#0dab76" stroke-width=".21">
<path d="M177.5 163.2v7"/>
<circle cx="215.6" cy="170.2" r=".51"/>
</g>
<circle cx="177.5" cy="170.2" r=".51" fill="#0dab76"/>
<g fill="none" stroke="#0dab76" stroke-width=".21">
<path d="M139.4 163.2v7"/>
<circle cx="177.5" cy="170.2" r=".51"/>
</g>
<circle cx="139.4" cy="170.2" r=".51" fill="#0dab76"/>
<g fill="none" stroke="#0dab76" stroke-width=".21">
<path d="M101.3 163.2v7"/>
<circle cx="139.4" cy="170.2" r=".51"/>
</g>
<circle cx="101.3" cy="170.2" r=".51" fill="#0dab76"/>
<g fill="none" stroke="#0dab76" stroke-width=".21">
<path d="M68.3 163.2v7"/>
<circle cx="101.3" cy="170.2" r=".51"/>
</g>
<circle cx="68.3" cy="170.2" r=".51" fill="#0dab76"/>
<circle cx="68.3" cy="170.2" r=".51" fill="none" stroke="#0dab76" stroke-width=".21"/>
<circle cx="251.1" cy="170.2" r=".51" fill="#0dab76"/>
<circle cx="251.1" cy="170.2" r=".51" fill="none" stroke="#0dab76" stroke-width=".21"/>
<circle cx="251.1" cy="167" r=".51" fill="#0dab76"/>
<circle cx="251.1" cy="167" r=".51" fill="none" stroke="#0dab76" stroke-width=".21"/>
<circle cx="159.7" cy="63.6" r=".51" fill="#0dab76"/>
<g fill="none" stroke="#0dab76" stroke-width=".21">
<path d="M129.2 50.9v12.7h-5M159.7 63.6h3.2"/>
<circle cx="159.7" cy="63.6" r=".51"/>
</g>
<circle cx="124.2" cy="63.6" r=".51" fill="#0dab76"/>
<g fill="none" stroke="#0dab76" stroke-width=".21">
<path d="M200.3 50.9v12.7h-5.1"/>
<circle cx="124.2" cy="63.6" r=".51"/>
</g>
<circle cx="200.3" cy="50.9" r=".51" fill="#0dab76"/>
<circle cx="200.3" cy="50.9" r=".51" fill="none" stroke="#0dab76" stroke-width=".21"/>
<circle cx="195.2" cy="63.6" r=".51" fill="#0dab76"/>
<circle cx="195.2" cy="63.6" r=".51" fill="none" stroke="#0dab76" stroke-width=".21"/>
<circle cx="230.8" cy="63.6" r=".51" fill="#0dab76"/>
<g fill="none" stroke="#0dab76" stroke-width=".21">
<path d="M58.1 50.9v12.7h-5.1M200.3 50.9h33v12.7h-2.5"/>
<circle cx="230.8" cy="63.6" r=".51"/>
</g>
<circle cx="53" cy="63.6" r=".51" fill="#0dab76"/>
<g fill="none" stroke="#0dab76" stroke-width=".21">
<path d="M58.1 50.9h71.1M91.8 50.9v12.7h-3.2"/>
<circle cx="53" cy="63.6" r=".51"/>
</g>
<circle cx="91.8" cy="50.9" r=".51" fill="#0dab76"/>
<circle cx="91.8" cy="50.9" r=".51" fill="none" stroke="#0dab76" stroke-width=".21"/>
<circle cx="88.6" cy="63.6" r=".51" fill="#0dab76"/>
<circle cx="88.6" cy="63.6" r=".51" fill="none" stroke="#0dab76" stroke-width=".21"/>
<circle cx="129.2" cy="50.9" r=".51" fill="#0dab76"/>
<g fill="none" stroke="#0dab76" stroke-width=".21">
<path d="M129.2 50.9h71.1M162.9 50.9v12.7"/>
<circle cx="129.2" cy="50.9" r=".51"/>
</g>
<circle cx="162.9" cy="50.9" r=".51" fill="#0dab76"/>
<g fill="none" stroke="#0dab76" stroke-width=".21">
<path d="M248.5 152.4h17.8"/>
<circle cx="162.9" cy="50.9" r=".51"/>
</g>
<text font-size="3.6" x="8.3" y="208.7">2020. 12. 22. 15:44 C:\Users\admin\Documents\Arduino\Eagle\projects\ESP32 clocks\ESP-32-Z573M-Display.sch (Sheet: 1/1)</text>
<g font-size="2.5" fill="#808080">
<text x="129.2" y="45.8" transform="rotate(-90 129.2 45.8)">DIG-6</text>
<text x="30.2" y="58.5" transform="rotate(-90 30.2 58.5)">DIG-1</text>
<text x="56.3" y="59.3" transform="rotate(-90 56.3 59.3)">R29</text>
<text x="65.7" y="58.5" transform="rotate(-90 65.7 58.5)">DIG-2</text>
<text x="91.9" y="59.3" transform="rotate(-90 91.9 59.3)">R34</text>
<text x="101.3" y="58.5" transform="rotate(-90 101.3 58.5)">DIG-3</text>
<text x="127.4" y="57.9" transform="rotate(-90 127.4 57.9)">R9</text>
<text x="136.9" y="58.5" transform="rotate(-90 136.9 58.5)">DIG-8</text>
<text x="163" y="57.9" transform="rotate(-90 163 57.9)">R6</text>
<text x="172.4" y="58.5" transform="rotate(-90 172.4 58.5)">DIG-9</text>
<text x="198.5" y="57.9" transform="rotate(-90 198.5 57.9)">R7</text>
<text x="207.9" y="58.5" transform="rotate(-90 207.9 58.5)">DIG-10</text>
<text x="234.1" y="57.9" transform="rotate(-90 234.1 57.9)">R8</text>
<text x="241" y="56" transform="rotate(-90 241 56)">DIG-7</text>
<text x="51.5" y="60.2" transform="rotate(-90 51.5 60.2)">100k</text>
<text x="87.1" y="60.2" transform="rotate(-90 87.1 60.2)">100k</text>
<text x="122.6" y="60.2" transform="rotate(-90 122.6 60.2)">100k</text>
<text x="158.2" y="60.2" transform="rotate(-90 158.2 60.2)">100k</text>
<text x="193.7" y="60.2" transform="rotate(-90 193.7 60.2)">100k</text>
<text x="229.3" y="60.2" transform="rotate(-90 229.3 60.2)">100k</text>
<text x="28.7" y="71.5" transform="rotate(-90 28.7 71.5)">10k</text>
<text x="33.5" y="69.5" transform="rotate(-90 33.5 69.5)">R31</text>
<text x="36.3" y="67.4" transform="rotate(-90 36.3 67.4)">R30</text>
<text x="41.1" y="67.4" transform="rotate(-90 41.1 67.4)">470k</text>
<text x="53" y="69.9">T13</text>
<text x="64.2" y="68.9" transform="rotate(-90 64.2 68.9)">10k</text>
<text x="69" y="69.5" transform="rotate(-90 69 69.5)">R32</text>
<text x="71.9" y="67.4" transform="rotate(-90 71.9 67.4)">R33</text>
<text x="76.7" y="67.4" transform="rotate(-90 76.7 67.4)">470k</text>
<text x="88.6" y="69.9">T14</text>
<text x="99.8" y="71.5" transform="rotate(-90 99.8 71.5)">10k</text>
<text x="104.6" y="69.5" transform="rotate(-90 104.6 69.5)">R14</text>
<text x="107.4" y="67.4" transform="rotate(-90 107.4 67.4)">R10</text>
<text x="112.2" y="67.4" transform="rotate(-90 112.2 67.4)">470k</text>
<text x="124.2" y="69.9">T5</text>
<text x="135.3" y="68.9" transform="rotate(-90 135.3 68.9)">10k</text>
<text x="140.1" y="69.5" transform="rotate(-90 140.1 69.5)">R15</text>
<text x="143" y="67.4" transform="rotate(-90 143 67.4)">R11</text>
<text x="147.7" y="67.4" transform="rotate(-90 147.7 67.4)">470k</text>
<text x="159.7" y="69.9">T6</text>
<text x="170.9" y="68.9" transform="rotate(-90 170.9 68.9)">10k</text>
<text x="175.7" y="69.5" transform="rotate(-90 175.7 69.5)">R22</text>
<text x="178.5" y="67.4" transform="rotate(-90 178.5 67.4)">R12</text>
<text x="183.3" y="67.4" transform="rotate(-90 183.3 67.4)">470k</text>
<text x="195.3" y="69.9">T7</text>
<text x="206.4" y="68.9" transform="rotate(-90 206.4 68.9)">10k</text>
<text x="211.2" y="69.5" transform="rotate(-90 211.2 69.5)">R23</text>
<text x="214" y="67.4" transform="rotate(-90 214 67.4)">R13</text>
<text x="218.9" y="67.4" transform="rotate(-90 218.9 67.4)">470k</text>
<text x="231.4" y="69.9">T8</text>
<text x="233.3" y="66.1">MPSA42</text>
<text x="245.4" y="71.8">T10</text>
<text x="37.8" y="74.4">T11</text>
<text x="43.5" y="73.7">MPSA92</text>
<text x="73.4" y="74.4">T12</text>
<text x="79.1" y="73.7">MPSA92</text>
<text x="108.9" y="74.4">T1</text>
<text x="114" y="73.7">MPSA92</text>
<text x="144.4" y="74.4">T2</text>
<text x="150.1" y="73.7">MPSA92</text>
<text x="180" y="74.4">T3</text>
<text x="185.1" y="74.4">MPSA92</text>
<text x="215.6" y="74.4">T4</text>
<text x="221.3" y="73.7">MPSA92</text>
<text x="239.8" y="72.6" transform="rotate(-90 239.8 72.6)">R2410k</text>
<text x="27.7" y="78.8">MPSA42</text>
<text x="51.6" y="82.6" transform="rotate(-90 51.6 82.6)">R27</text>
<text x="56.3" y="82.6" transform="rotate(-90 56.3 82.6)">15k</text>
<text x="62.6" y="78.8">MPSA42</text>
<text x="87.1" y="82.6" transform="rotate(-90 87.1 82.6)">R28</text>
<text x="91.9" y="82.6" transform="rotate(-90 91.9 82.6)">15k</text>
<text x="98.8" y="78.8">MPSA42</text>
<text x="122.6" y="82.6" transform="rotate(-90 122.6 82.6)">R1</text>
<text x="127.5" y="82.6" transform="rotate(-90 127.5 82.6)">15k</text>
<text x="134.3" y="78.8">MPSA42</text>
<text x="158.2" y="82.6" transform="rotate(-90 158.2 82.6)">R2</text>
<text x="163" y="82.6" transform="rotate(-90 163 82.6)">15k</text>
<text x="169.9" y="78.8">MPSA42</text>
<text x="193.8" y="82.6" transform="rotate(-90 193.8 82.6)">R4</text>
<text x="198.5" y="82.6" transform="rotate(-90 198.5 82.6)">15k</text>
<text x="205.4" y="78.8">MPSA42</text>
<text x="229.3" y="82.6" transform="rotate(-90 229.3 82.6)">R5</text>
<text x="234.1" y="82.6" transform="rotate(-90 234.1 82.6)">15k</text>
<text x="36.8" y="103.7" transform="rotate(-90 36.8 103.7)">Z573M</text>
<text x="72.4" y="103.7" transform="rotate(-90 72.4 103.7)">Z573M</text>
<text x="107.9" y="103.7" transform="rotate(-90 107.9 103.7)">Z573M</text>
<text x="143.5" y="103.7" transform="rotate(-90 143.5 103.7)">Z573M</text>
<text x="179" y="103.7" transform="rotate(-90 179 103.7)">Z573M</text>
<text x="214.5" y="103.7" transform="rotate(-90 214.5 103.7)">Z573M</text>
<text x="262.5" y="111.8">SZ-5</text>
<text x="262.5" y="116.9">SZ-4</text>
<text x="262.5" y="114.3">SZ-6</text>
<text x="262.5" y="119.4">SZ-10</text>
<text x="262.5" y="122">SZ-1</text>
<text x="262.5" y="124.5">SZ-2</text>
<text x="262.5" y="129.6">SZ-8</text>
<text x="262.5" y="127">SZ-9</text>
<text x="262.5" y="134.6">SZ-3</text>
<text x="262.5" y="132.1">SZ-7</text>
<text x="256.2" y="144.8">GND-5V-1</text>
<text x="271.4" y="152.4">DIG-4</text>
<text x="69.8" y="157.7">C13</text>
<text x="102.8" y="157.7">C14</text>
<text x="140.9" y="157.7">C15</text>
<text x="179" y="157.7">C16</text>
<text x="217.1" y="157.7">C17</text>
<text x="252.6" y="157.7">C18</text>
<text x="69.8" y="162.8">100n</text>
<text x="102.8" y="162.8">100n</text>
<text x="140.9" y="162.8">100n</text>
<text x="179" y="162.8">100n</text>
<text x="217.1" y="162.8">100n</text>
<text x="252.6" y="162.8">100n</text>
<text x="256.2" y="167">GND-5V-2</text>
<text x="256.2" y="170.2">DIG-5</text>
</g>
<g font-size="2.5" fill="#c90d0c">
<text x="36.7" y="93.1" transform="rotate(-90 36.7 93.1)">M.PERC1</text>
<text x="72.3" y="93.1" transform="rotate(-90 72.3 93.1)">M.PERC10</text>
<text x="107.8" y="93.1" transform="rotate(-90 107.8 93.1)">PERC1</text>
<text x="143.4" y="93.1" transform="rotate(-90 143.4 93.1)">PERC10</text>
<text x="178.9" y="93.1" transform="rotate(-90 178.9 93.1)">ORA1</text>
<text x="214.5" y="93.1" transform="rotate(-90 214.5 93.1)">ORA10</text>
</g>
<g font-size="2.1" fill="#808080">
<text x="53.8" y="92.7" transform="rotate(-90 53.8 92.7)">A</text>
<text x="89.4" y="92.7" transform="rotate(-90 89.4 92.7)">A</text>
<text x="124.9" y="92.7" transform="rotate(-90 124.9 92.7)">A</text>
<text x="160.4" y="92.7" transform="rotate(-90 160.4 92.7)">A</text>
<text x="196" y="92.7" transform="rotate(-90 196 92.7)">A</text>
<text x="231.6" y="92.7" transform="rotate(-90 231.6 92.7)">A</text>
<text x="41.1" y="101.9" transform="rotate(-90 41.1 101.9)">K0</text>
<text x="43.6" y="101.9" transform="rotate(-90 43.6 101.9)">K1</text>
<text x="46.2" y="101.9" transform="rotate(-90 46.2 101.9)">K2</text>
<text x="48.7" y="101.9" transform="rotate(-90 48.7 101.9)">K3</text>
<text x="51.3" y="101.9" transform="rotate(-90 51.3 101.9)">K4</text>
<text x="53.8" y="101.9" transform="rotate(-90 53.8 101.9)">K5</text>
<text x="56.3" y="101.9" transform="rotate(-90 56.3 101.9)">K6</text>
<text x="58.9" y="101.9" transform="rotate(-90 58.9 101.9)">K7</text>
<text x="61.4" y="101.9" transform="rotate(-90 61.4 101.9)">K8</text>
<text x="64" y="101.9" transform="rotate(-90 64 101.9)">K9</text>
<text x="66.5" y="101.9" transform="rotate(-90 66.5 101.9)">DP</text>
<text x="76.7" y="101.9" transform="rotate(-90 76.7 101.9)">K0</text>
<text x="79.2" y="101.9" transform="rotate(-90 79.2 101.9)">K1</text>
<text x="81.7" y="101.9" transform="rotate(-90 81.7 101.9)">K2</text>
<text x="84.3" y="101.9" transform="rotate(-90 84.3 101.9)">K3</text>
<text x="86.8" y="101.9" transform="rotate(-90 86.8 101.9)">K4</text>
<text x="89.4" y="101.9" transform="rotate(-90 89.4 101.9)">K5</text>
<text x="91.9" y="101.9" transform="rotate(-90 91.9 101.9)">K6</text>
<text x="94.4" y="101.9" transform="rotate(-90 94.4 101.9)">K7</text>
<text x="97" y="101.9" transform="rotate(-90 97 101.9)">K8</text>
<text x="99.5" y="101.9" transform="rotate(-90 99.5 101.9)">K9</text>
<text x="102.1" y="101.9" transform="rotate(-90 102.1 101.9)">DP</text>
<text x="112.2" y="101.9" transform="rotate(-90 112.2 101.9)">K0</text>
<text x="114.8" y="101.9" transform="rotate(-90 114.8 101.9)">K1</text>
<text x="117.3" y="101.9" transform="rotate(-90 117.3 101.9)">K2</text>
<text x="119.8" y="101.9" transform="rotate(-90 119.8 101.9)">K3</text>
<text x="122.4" y="101.9" transform="rotate(-90 122.4 101.9)">K4</text>
<text x="124.9" y="101.9" transform="rotate(-90 124.9 101.9)">K5</text>
<text x="127.5" y="101.9" transform="rotate(-90 127.5 101.9)">K6</text>
<text x="130" y="101.9" transform="rotate(-90 130 101.9)">K7</text>
<text x="132.5" y="101.9" transform="rotate(-90 132.5 101.9)">K8</text>
<text x="135.1" y="101.9" transform="rotate(-90 135.1 101.9)">K9</text>
<text x="137.6" y="101.9" transform="rotate(-90 137.6 101.9)">DP</text>
<text x="147.7" y="101.9" transform="rotate(-90 147.7 101.9)">K0</text>
<text x="150.3" y="101.9" transform="rotate(-90 150.3 101.9)">K1</text>
<text x="152.8" y="101.9" transform="rotate(-90 152.8 101.9)">K2</text>
<text x="155.4" y="101.9" transform="rotate(-90 155.4 101.9)">K3</text>
<text x="157.9" y="101.9" transform="rotate(-90 157.9 101.9)">K4</text>
<text x="160.4" y="101.9" transform="rotate(-90 160.4 101.9)">K5</text>
<text x="163" y="101.9" transform="rotate(-90 163 101.9)">K6</text>
<text x="165.5" y="101.9" transform="rotate(-90 165.5 101.9)">K7</text>
<text x="168.1" y="101.9" transform="rotate(-90 168.1 101.9)">K8</text>
<text x="170.6" y="101.9" transform="rotate(-90 170.6 101.9)">K9</text>
<text x="173.1" y="101.9" transform="rotate(-90 173.1 101.9)">DP</text>
<text x="183.3" y="101.9" transform="rotate(-90 183.3 101.9)">K0</text>
<text x="185.8" y="101.9" transform="rotate(-90 185.8 101.9)">K1</text>
<text x="188.4" y="101.9" transform="rotate(-90 188.4 101.9)">K2</text>
<text x="190.9" y="101.9" transform="rotate(-90 190.9 101.9)">K3</text>
<text x="193.5" y="101.9" transform="rotate(-90 193.5 101.9)">K4</text>
<text x="196" y="101.9" transform="rotate(-90 196 101.9)">K5</text>
<text x="198.5" y="101.9" transform="rotate(-90 198.5 101.9)">K6</text>
<text x="201.1" y="101.9" transform="rotate(-90 201.1 101.9)">K7</text>
<text x="203.6" y="101.9" transform="rotate(-90 203.6 101.9)">K8</text>
<text x="206.2" y="101.9" transform="rotate(-90 206.2 101.9)">K9</text>
<text x="208.7" y="101.9" transform="rotate(-90 208.7 101.9)">DP</text>
<text x="218.9" y="101.9" transform="rotate(-90 218.9 101.9)">K0</text>
<text x="221.4" y="101.9" transform="rotate(-90 221.4 101.9)">K1</text>
<text x="223.9" y="101.9" transform="rotate(-90 223.9 101.9)">K2</text>
<text x="226.5" y="101.9" transform="rotate(-90 226.5 101.9)">K3</text>
<text x="229" y="101.9" transform="rotate(-90 229 101.9)">K4</text>
<text x="231.6" y="101.9" transform="rotate(-90 231.6 101.9)">K5</text>
<text x="234.1" y="101.9" transform="rotate(-90 234.1 101.9)">K6</text>
<text x="236.6" y="101.9" transform="rotate(-90 236.6 101.9)">K7</text>
<text x="239.2" y="101.9" transform="rotate(-90 239.2 101.9)">K8</text>
<text x="241.7" y="101.9" transform="rotate(-90 241.7 101.9)">K9</text>
<text x="244.2" y="101.9" transform="rotate(-90 244.2 101.9)">DP</text>
<text x="47.8" y="153.2">DO</text>
<text x="56.2" y="153.2">DI</text>
<text x="83.3" y="153.2">DO</text>
<text x="91.8" y="153.2">DI</text>
<text x="121.4" y="153.2">DO</text>
<text x="129.8" y="153.2">DI</text>
<text x="157" y="153.2">DO</text>
<text x="165.4" y="153.2">DI</text>
<text x="195" y="153.2">DO</text>
<text x="203.5" y="153.2">DI</text>
<text x="230.6" y="153.2">DO</text>
<text x="239" y="153.2">DI</text>
<text x="53.8" y="156.9" transform="rotate(-90 53.8 156.9)">GND</text>
<text x="89.4" y="156.9" transform="rotate(-90 89.4 156.9)">GND</text>
<text x="127.5" y="156.9" transform="rotate(-90 127.5 156.9)">GND</text>
<text x="163" y="156.9" transform="rotate(-90 163 156.9)">GND</text>
<text x="201.1" y="156.9" transform="rotate(-90 201.1 156.9)">GND</text>
<text x="236.6" y="156.9" transform="rotate(-90 236.6 156.9)">GND</text>
<text x="48.7" y="162.8" transform="rotate(-90 48.7 162.8)">VDD</text>
<text x="84.3" y="162.8" transform="rotate(-90 84.3 162.8)">VDD</text>
<text x="122.4" y="162.8" transform="rotate(-90 122.4 162.8)">VDD</text>
<text x="157.9" y="162.8" transform="rotate(-90 157.9 162.8)">VDD</text>
<text x="196" y="162.8" transform="rotate(-90 196 162.8)">VDD</text>
<text x="231.6" y="162.8" transform="rotate(-90 231.6 162.8)">VDD</text>
</g>
<g font-size="1.8" fill="#c90d0c">
<text x="49.1" y="164.6">WS2812B</text>
<text x="84.6" y="164.6">WS2812B</text>
<text x="122.7" y="164.6">WS2812B</text>
<text x="158.2" y="164.6">WS2812B</text>
<text x="196.3" y="164.6">WS2812B</text>
<text x="231.9" y="164.6">WS2812B</text>
</g>
</svg>
